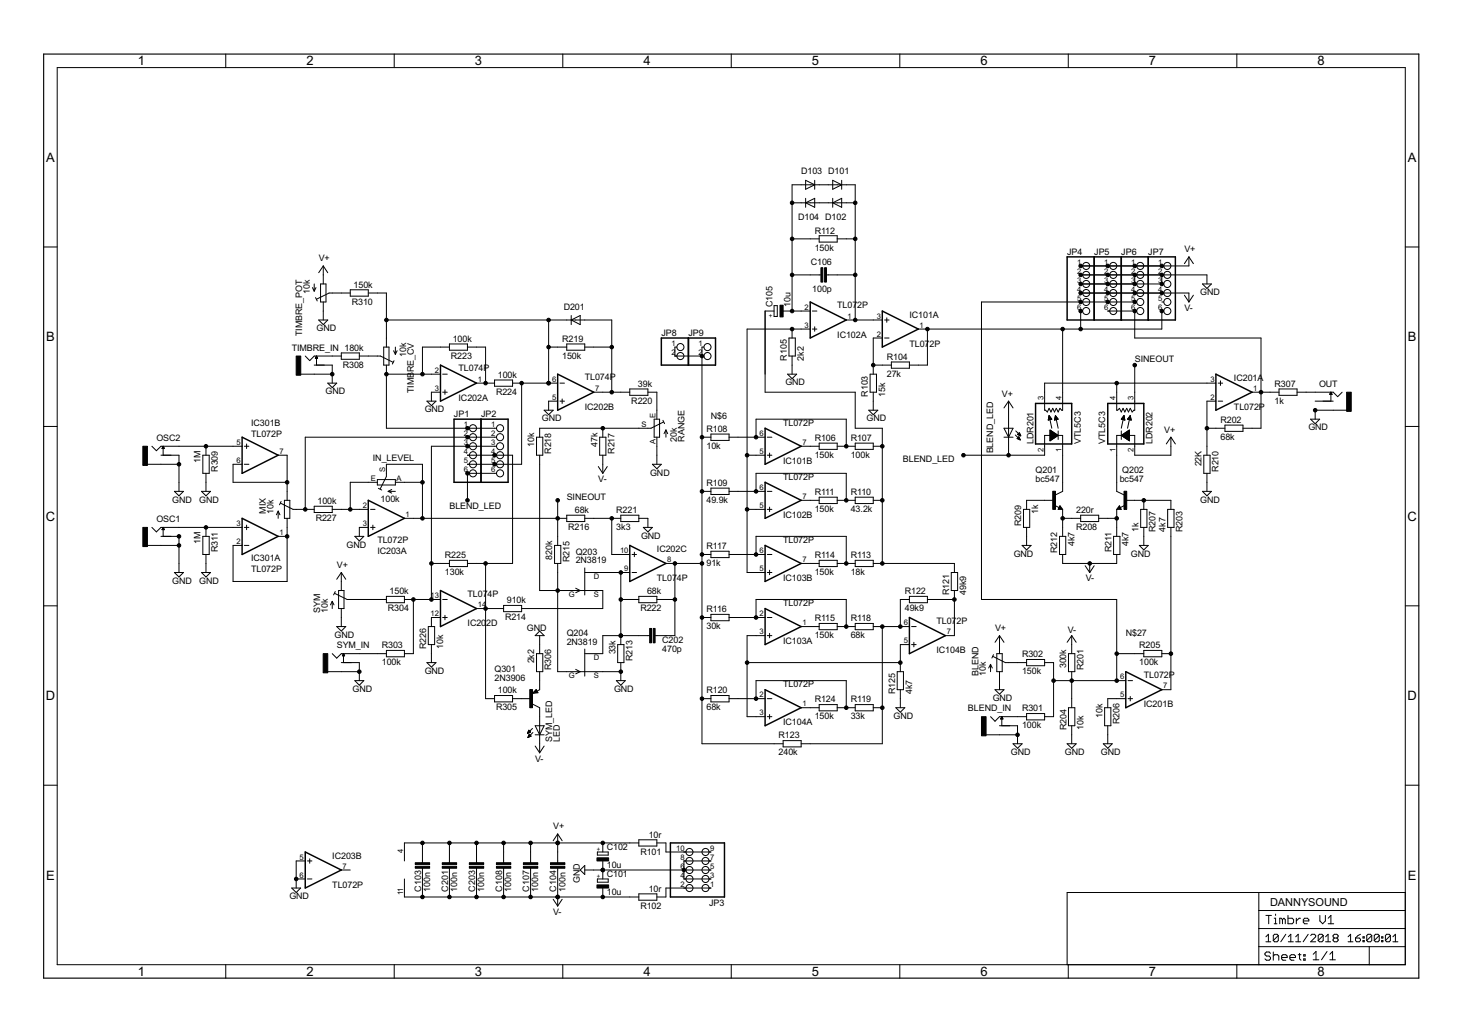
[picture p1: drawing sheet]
<svg xmlns="http://www.w3.org/2000/svg" width="297mm" height="210mm" viewBox="0 0 297 210" stroke-linecap="round" stroke-linejoin="round" font-family="sans-serif">
<g fill="none" stroke="#000" stroke-width=".2">
<path d="M11.6 13.7h273.9v182.3h-273.9zM45.9 11v2.7M80.1 11v2.7M114.3 11v2.7M148.6 11v2.7M182.8 11v2.7M217 11v2.7M251.3 11v2.7M163.7 36.6l1.8 .9-1.8 1zM165.5 36.6v1.9M169.2 36.6l1.8 .9-1.8 1zM171 36.6v1.9"/>
<path d="M8.9 50.2h2.7M63.5 58.4l.3 .8M63.8 57.7v1.5M64.2 58.4l-.4 .8M65.1 57.7h1.1v3.7h-1.1zM65.7 54v3.7M65.7 54l.9 1.4M65.7 54l-1 1.4M71.2 58.9h3.6v1.3h-3.6zM71.2 59.5h-4.3l-2.6 1.3M74.8 59.5h3.7v11M160.9 55.9h5.9"/>
<path d="M160.9 48.5h5.5M160.9 41.2h12.9M163.7 41.2l1.8-.9v1.8zM163.7 40.3v1.8M166.4 47.9h3.7v1.3h-3.7zM167.9 55.9h5.9M169.2 41.2l1.8-.9v1.8zM169.2 40.3v1.8M170.1 48.5h3.7M219.6 55.9h25.6v1.8M219.6 59.5h22v1.9M219.6 57.7h16.9"/>
<path d="M230.5 55.9v1.8M236.1 55.9v1.8M240.6 60l1 1.4M241.6 52.2v1.8h-22M241.6 52.2l.9 1.4M241.6 52.2l-1 1.4M242.5 60l-.9 1.4M244.3 57.7h1.8l-.9 .9zM285.5 50.2h2.8M60.6 76h6.9M62 72.3l.9 1 .9-1h5.5M63.8 74.2h3.7v3.7"/>
<path d="M64.1 72.8h.4M64.1 60.5l.4 .7M64.1 72.7h.4M64.2 72.6h.2M64.2 72.5h.2M64.2 72.5h.1M64.3 72.4h.1M64.3 72.3v1.9M64.3 72.3l.2 .5h-.4zM64.7 65h1.9l-.9 1zM65.7 61.4v3.6M66.6 77.9h1.8l-.9 .9z"/>
<path d="M69.3 71.7h3.7v1.3h-3.7zM73 72.3h4.3l2.6 1.3M78 70.5h1v3.7h-1zM78.5 76h11M78.5 65h45.8v14.7M78.5 74.2v12.8h22.4M80 71.3l.3 .7M80.1 73.3l-.4 .7M80.3 70.5v1.5M80.7 71.3l-.4 .7M89.5 79.7h-1.8v1.8M89.9 76h1"/>
<path d="M89.9 79.7h1M90.4 79.2v.9M91.3 69.9h3.7v1.3h-3.7zM91.3 70.5h-5.5v5.5M95 70.5h3.7v7.4M96.8 77.9h3.7M100.5 77.2h3.6v1.3h-3.6zM104.1 77.9h9.2M106 77.9v16.4h-11M111.5 70.5h3.6M111.5 65v12.9M113.8 77.9h.9"/>
<path d="M115.1 69.9h3.7v1.3h-3.7zM116.1 65l1.8-.9v1.9zM116.1 64.1v1.9M118.8 70.5h5.5M120.6 79.7h7.4M128 79h3.6v1.3h-3.6zM131.6 79.7h1.9v5.5M137.5 70.5h-.4v1.8h5.9M143 70.5h-.4v80.6h16.5M157.3 63.2h-1.9v16.5h18.4v7.3h5.5v27.5M157.3 62.1h.6v2.2h-.6zM159.1 63.2h5.5"/>
<path d="M160 76h1.9l-1 .9zM160.3 68.7h1.3v3.6h-1.3zM160.9 63.2v-25.7h12.9v27.5M160.9 66.9v1.8M160.9 72.3v3.7M164.6 66.9h-12.8v49.4h3.6M165.1 66.9h.9M165.1 63.2h.9M165.5 66.4v.9M171.9 65h7.4M176.8 76h1.3v3.7h-1.3zM177.4 79.7v3.7"/>
<path d="M177.4 74.2h3.7M179.3 68.7h-1.9v7.3M179.7 68.7h.9M179.7 65h.9M180.2 64.6v.9M181.1 73.6h3.7v1.2h-3.7zM188.4 66.9v7.3h-3.6M215.9 66.9v16.5h-.2l-.4-.4-.3 .7-.4-.7-.4 .7-.3-.7-.4 .7-.4-.7-.3 .7-.4-.3h-.2v-5.5h34.8M220 63.2h-.4v3.7M225.1 63.2h5.9M230.5 63.2v5.5h25.7v18.3h-3.7M230.5 74.2v9.2l-.5 .3-.4-.7-.3 .7-.4-.7-.4 .7-.3-.7-.4 .7-.4-.7-.3 .4h-.2v-5.5"/>
<path d="M231 61.4h-31.6v60.4h27.5v16.5M236.1 61.4h.4M236.5 63.2h-.4v3.7h-49.5M247.5 77.9h.9M248 77.4v.9M254.4 79.7h5.5M259.9 79h3.6v1.3h-3.6zM263.5 79.7h7.4l.9 .9 .9-.9M270.3 79.9h.2M270.3 79.8h.2M270.4 79.8h.1M270.4 79.7v1.8"/>
<path d="M270.4 79.7l.2 .4h-.4zM8.9 86.7h2.7M29.5 94.3h6.9M30.9 90.7l.9 .9 .9-.9h16.5M32.7 92.5h3.7v7.3M33 91.1h.4M33 91h.3M33 90.9h.3M33.1 90.8h.1M33.1 90.7h.1M33.1 90.7v1.8M33.1 90.7l.3 .4h-.5z"/>
<path d="M35.4 99.8h1.9l-.9 1zM40.9 99.8h1.9l-1 1zM41.2 92.5h1.3v3.7h-1.3zM41.8 90.7v1.8M41.8 96.2v3.6M49.2 94.3h-1.9v3.7h11M49.6 90.7h1M49.6 94.3h1M50.1 90.2v.9M56.5 92.5h1.8v9.2M76.7 98h-5.5v5.5M76.7 97.5h3.6v1.1h-3.6z"/>
<path d="M76.9 99.2l.7 .4M77.2 99.4l1.3-2.6v-2.5h7.3v11M78.9 99.8h1.4M78.9 99.8l.7 .4M79.6 99.5l-.7 .3M80.3 98h5.5M86.7 81.5h1.9l-.9 .9zM95 92.5h9.1v22h-9.1M100.9 88.8h-38.9v14.7M100.9 90.7h-13.2v31.1M100.9 96.2h-5.9v5.5M109 88.8h1.3v3.7h-1.3z"/>
<path d="M109.6 92.5v27.5h12.9v3.7h-16.5M110.6 83.4h1.8l-.9 .9zM113.3 81.5h-1.8v1.9M113.8 81.5h.9M114.2 81.1v.9M121.6 94.8l.9 1.4M121.8 88.8h1.3v3.7h-1.3zM122.5 87v1.8M122.5 92.5v3.7M123.4 94.8l-.9 1.4M132.5 94.3h1.9l-.9 .9zM132.9 85.2h1.1v3.6h-1.1z"/>
<path d="M133.5 88.8v5.5M134.7 85.4l.3 .7M134.8 85.7l-2.5 1.3h-22.7v1.8M135.3 87.4v1.4M135.3 87.4l.4 .7M135.3 87.4l-.4 .7M142.6 88.8h1.8M142.6 99.8h1.8M144.4 88.2h3.7v1.3h-3.7zM144.4 99.2h3.7v1.3h-3.7zM148.1 88.8h7.3M148.1 99.8h7.3"/>
<path d="M151.8 92.5h3.6M153.6 88.8v-3.6h18.3v5.5M153.6 99.8v-3.6h18.3v5.5M155.9 88.8h.9M155.9 99.8h.9M155.9 92.5h.9M156.4 92.1v.9M162.8 90.7h3.6M166.4 90h3.7v1.3h-3.7zM170.1 90.7h3.7M173.8 90h3.6v1.3h-3.6zM176.5 83.4h1.9l-1 .9z"/>
<path d="M177.4 90.7h1.9M195.7 92.5h16.5v-4h3.7v11.3l-1.5 .8M204 88.8h1.8M204 87h1.8l-.9 1.8zM204.9 81.5v11M204.9 81.5l-.9 1.4M204.9 81.5l.9 1.4M206.3 88.4l1 1M206.4 87.6l1 1M206.7 89.1l.3-.3 .3 .6zM206.7 89.1h.5M206.7 88.3l.4-.4 .3 .7z"/>
<path d="M206.8 89h.3M206.8 89.2h.4M206.8 88.3h.5M206.8 88.2h.4M206.8 88.9h.3M206.9 88.2h.3M206.9 88.9h.2M206.9 88.1h.3M207 89.3h.2M207 88.4h.3M207 88.8h.1M207 88h.1"/>
<path d="M207.1 89.3h.2M207.2 88.5h.1M207.3 88.5h.1M213 85.3h.1M213 85.3h.4M213 85.2h.7M213 85.1h.7M213 85h.6M213 85h.5M213.1 84.9h.4M213.1 84.8h.3M213.1 84.7h.3"/>
<path d="M213.1 84.6h.2M213.1 84.6h.1M213.1 84.5h.1M213.1 84.5l.6 2.5M213.1 84.5l-.1 .9 .7-.2M213.1 84.5l.6 .7M213.3 89.5h.2M213.3 88.2h1.2M213.3 88.9h1.1M213.3 87.7h.5M213.3 89.6h.1M213.3 89.4h.3"/>
<path d="M213.3 89.3h.4M213.3 89.3h.5M213.3 89.2h.6M213.3 89.1h.8M213.3 89h.9M213.3 88.9h1M213.3 88.8h1.2M213.3 88.7h1.4M213.3 88.6h1.5M213.3 88.5h1.6M213.3 88.4h1.6M213.3 88.3h1.4"/>
<path d="M213.3 88.2h1.3M213.3 88.1h1.1M213.3 88h1M213.3 87.9h.9M213.3 87.8h.7M213.3 87.8h.6M213.3 87.6h.4M213.3 87.5h.3M213.3 87.5h.1M213.3 87.4l1.7 1.1-1.7 1.1zM214.2 85.3h.1M214.3 85.3h.4"/>
<path d="M214.3 85.2h.6M214.3 85.1h.6M214.3 85h.6M214.3 85h.5M214.4 84.9h.4M214.4 84.8h.3M214.4 84.7h.2M214.4 84.6h.2M214.4 84.6h.1M214.4 84.5h.1M214.4 84.5l.6 2.5M214.4 84.5l.6 .7-.8 .2z"/>
<path d="M215 87.6v1.7M227.8 87.6v1.7M227.8 88.5l1.7-1.1v2.2zM227.8 85.2h.7M227.9 85.1h.6M227.9 85h.6M227.9 88.5h1.6M227.9 88.4h1.6M228 85h.5M228 84.9h.5M228 88.6h1.5M228 88.3h1.5"/>
<path d="M228.1 84.8h.3M228.2 85.3h.3M228.2 84.7h.2M228.2 88.7h1.3M228.2 88.2h1.3M228.2 84.6h.2M228.3 88.8h1.2M228.3 88.2h1.2M228.3 84.6h.1M228.3 84.5h.1M228.4 84.5l-.6 2.5M228.4 84.5l.1 .9-.7-.2z"/>
<path d="M228.4 88.9h1.1M228.4 88.1h1.1M228.5 85.3h.1M228.5 88.9h1M228.5 88h1M228.6 89h.9M228.6 87.9h.9M228.7 89.1h.8M228.7 87.8h.8M228.9 89.2h.6M228.9 87.8h.6M229 89.3h.5"/>
<path d="M229 87.7h.5M229.1 89.3h.4M229.1 87.6h.4M229.1 85.2h.7M229.2 85.1h.6M229.2 85h.6M229.2 89.4h.3M229.2 87.5h.3M229.3 85h.4M229.3 89.5h.2M229.3 84.9h.4M229.3 87.5h.2"/>
<path d="M229.4 84.8h.3M229.4 85.3h.4M229.4 84.7h.3M229.4 89.6h.1M229.5 84.6h.2M229.6 84.6h.1M229.6 84.5h.1M229.6 84.5l-.5 2.5M229.6 84.5l.2 .9-.7-.2zM229.7 85.3h.1M237.9 88.8v3.7h-7.4v-4h-3.6v11.3l1.5 .8M237.9 88.8l-.9 1.4"/>
<path d="M237.9 88.8l.9 1.4M244.3 99.8h1.8l-.9 1zM244.6 92.5h1.3v3.7h-1.3zM245.2 87h3.7M245.2 96.2v3.6M247 81.5h-1.8v11M247.5 81.5h.9M248.9 86.4h3.6v1.3h-3.6zM266.3 85.2h1.8l-.9 .9zM267.2 81.5h3.7M270.2 80.1h.4M270.2 80h.4"/>
<path d="M274.1 83.4h-6.9v1.8M285.5 86.7h2.8M29.5 110.8h6.9M30.9 107.2l.9 .9 .9-.9h16.5M32.7 109h3.7v7.3M32.9 107.6h.5M33 107.5h.3M33 107.4h.3M33.1 107.4h.2M33.1 107.3h.1M33.1 107.2h.1M33.1 107.2v1.8"/>
<path d="M33.1 107.2l.3 .4h-.5zM35.4 116.3h1.9l-.9 .9zM40.9 116.3h1.9l-1 .9zM41.2 109h1.3v3.7h-1.3zM41.8 107.2v1.8M41.8 112.7v3.6M49.6 110.8h1M49.6 107.2h1M50.1 106.7v.9M56.5 109h1.8M56.5 103.9v1.4M56.5 103.9l-.3 .7"/>
<path d="M56.5 103.9l.4 .7M57 102.2l2.5 1.3h4.3M57.1 101.9l-.3 .7M57.8 101.7h1.1v3.6h-1.1zM58.3 105.3v12.9h-11v-7.4h1.9M63.8 102.9h3.7v1.2h-3.7zM67.5 103.5h7.3M68.8 120h1.1v3.7h-1.1zM69.3 116.3v3.7M69.3 116.3l1 1.4M69.3 116.3l-.9 1.4M72.1 109h1.8l-.9 .9z"/>
<path d="M74.8 107.2h-1.8v1.8M75.3 107.2h.9M75.3 103.5h.9M75.8 106.7v.9M82.2 105.3h32.9M87.7 114.5h3.6M91.3 113.9h3.7v1.2h-3.7zM98.7 114.5v27.5h1.8M112.7 110.8h1.2v3.7h-1.2zM113.3 114.5v22h12.8M113.3 101.7v9.1M115.1 104.7h3.7v1.3h-3.7z"/>
<path d="M117 119.5l.9 .5-.9 .4M118.8 116.3h9.2M118.8 115.4v5.5M118.8 105.3h7.3M124.3 105.3v7.4h3.7M126.1 104.7h3.7v1.3h-3.7zM126.1 116.3v14.7M128.4 112.7h.9M128.4 116.3h.9M128.9 112.2v.9M129.8 105.3h1.8v1.9M130.7 107.2h1.8l-.9 .9z"/>
<path d="M135.3 114.5h7.3M137.1 114.5v14.7h-4M142.6 112.7h1.8M144.4 112h3.7v1.3h-3.7zM148.1 112.7h7.3M151.8 103.5h3.6M153.6 112.7v-3.7h18.3v5.5M155.9 112.7h.9M155.9 116.3h.9M155.9 103.5h.9M156.4 103v.9M156.4 115.9v.9"/>
<path d="M162.8 101.7h3.6M162.8 114.5h3.6M166.4 101h3.7v1.3h-3.7zM166.4 113.9h3.7v1.2h-3.7zM170.1 101.7h3.7M170.1 114.5h3.7M173.8 101h3.6v1.3h-3.6zM173.8 113.9h3.6v1.2h-3.6zM177.4 101.7h1.9M177.4 114.5h16.5v1.8M193.3 116.3h1.3v3.7h-1.3zM193.9 120v9.2h-1.8"/>
<path d="M207.7 110.8h1.8l-.9 .9zM207.9 103.5h1.3v3.7h-1.3zM208.6 107.2v3.6M214.1 101.7h-5.5v1.8M214.3 102.7l.9 .4M215.3 109h1.2v3.7h-1.2zM215.3 102.8l.6 .7h-.9zM215.3 103.1l.1 .2h-.2l.1-.3 .4 .4h-.5M215.9 112.7v1.8h11v-1.8M215.9 105.3h3.7M215.9 103.5v5.5M219.6 104.7h3.6v1.3h-3.6z"/>
<path d="M220.5 115l.9 1.3M221.4 114.5v1.8M222.3 115l-.9 1.3M223.2 105.3h3.7M226.3 109h1.2v3.7h-1.2zM226.9 103.5v5.5M227.4 102.8l.4 .7h-.9zM227.4 103.1v.2h.2l-.2-.3-.3 .4h.5M228.5 102.7l-.9 .4M228.7 101.7h9.2v1.8M231.5 110.8h1.8l-.9 .9zM231.8 103.5h1.2v3.7h-1.2z"/>
<path d="M232.4 101.7v1.8M232.4 107.2v3.6M237.2 103.5h1.3v3.7h-1.3zM237.9 107.2v32.9h-1.8M8.9 123.1h2.7M66.1 136.5h6.9M67.5 132.8l.9 .9 .9-.9h9.2M67.5 122.2v1.5M67.5 122.2l-.4 .7M67.5 122.2l.4 .7M68 120.6l2.5 1.2h8M68.1 120.2l-.3 .7"/>
<path d="M68.4 127.3h1.9l-1 .9zM69.3 123.7v3.6M69.3 134.6h3.7v3.7M69.6 133.2h.4M69.7 133.1h.2M69.7 133h.2M69.7 132.9h.1M69.8 132.9h.1M69.8 132.8v1.8M69.8 132.8l.2 .5h-.4zM72.1 138.3h1.8l-.9 .9zM78.5 121.2h3.7v1.3h-3.7z"/>
<path d="M78.5 132.2h3.7v1.3h-3.7zM82.2 121.8h7.3M84 121.8v11h-1.8M86.7 134.6h1.9l-.9 1zM87 127.3h1.3v3.7h-1.3zM87.7 131v3.6M89.5 125.5h-1.8v1.8M89.9 125.5h1M89.9 121.8h1M90.4 125v.9M96.8 123.7h5.5M102.3 123h3.7v1.3h-3.7z"/>
<path d="M109 132.8h1.3v3.7h-1.3zM109.6 129.2v3.6M109.6 136.5v3.6l-.5 .3M109.6 128.2l1 1h-1.9zM117 136l.9 .5-.9 .4M118.8 131.9v5.5M125.2 138.3h1.8l-.9 .9zM125.5 131h1.3v3.6h-1.3zM126.1 121.8h3.7M126.1 134.6v3.7M129.8 121.2h3.7v1.3h-3.7zM132 129.2h-9.5v3.6h-3.7"/>
<path d="M133.5 121.8h3.6M142.6 125.5h1.8M144.4 124.8h3.7v1.3h-3.7zM148.1 125.5h7.3M151.8 134.6h31.1M153.6 125.5v-3.7h18.3v5.5M155.4 129.2h-3.6v16.4h3.6M155.9 125.5h.9M155.9 129.2h.9M156.4 128.7v.9M162.8 127.3h3.6M166.4 126.7h3.7v1.3h-3.7z"/>
<path d="M170.1 127.3h3.7M173.8 126.7h3.6v1.3h-3.6zM177.4 127.3h7.4M179.3 127.3v23.8h-16.5M182.3 136.5h1.3v3.6h-1.3zM184.8 121.8h-1.9v5.5M184.8 131h-1.9v5.5M184.8 121.2h3.6v1.3h-3.6zM185.2 127.3h.9M185.2 131h.9M185.7 130.5v.9M188.4 121.8h5.5"/>
<path d="M201.3 135v1.5M201.3 135l-.4 .7M201.3 135l.3 .7M201.7 133.4l2.6 1.2h4.3M201.8 133l-.3 .7M202.5 132.8h1.1v3.7h-1.1zM203.1 129.2l.9 1.3M203.1 129.2l-.9 1.3M203.1 129.2v3.6M203.1 136.5v3.6M208.6 134h3.6v1.3h-3.6zM212.2 134.6h1.9v11h-1.9"/>
<path d="M214.1 138.3h14.6M217.1 132.8h1.3v3.7h-1.3zM217.7 129.2v3.6M217.7 136.5v7.3M217.7 129.2l1 1.3M217.7 129.2l-.9 1.3M226.9 132.8h5.5M229.2 138.3h.9M232.4 132.2h3.7v1.3h-3.7zM236.1 132.8h1.8M285.5 123.1h2.8M8.9 159.6h2.7"/>
<path d="M100.5 141.3h3.6v1.3h-3.6zM104.1 142h3.7M107.2 149h.1M107.2 148.9h.3M107.3 148.8h.4M107.3 149.8h.1M107.3 148.7h.5M107.3 149.8h.2M107.3 148.7h.4M107.3 149.7h.4M107.4 148.6h.3M107.4 149.6h.4"/>
<path d="M107.4 148.5h.2M107.4 149.5h.4M107.4 148.4h.1M107.4 148.4l.4 .4-.6 .2zM107.4 149.4h.4M107.5 149.4h.2M107.5 149.3h.1M107.5 149.2l-.2 .7M107.5 149.2l.4 .4-.6 .3M107.5 149.2h.1M108.2 143.1l1.4 .7v9.2M108.2 148l-1 1"/>
<path d="M108.3 148.8l-1 1.1M108.7 147.5h1.9l-1 1.8zM108.7 149.3h1.9M108.7 151.6l.9 1.4M108.9 140.6h-.3l.3-.2 .2 .3-.7 .1 .5-.6 .3 .5M108.9 140.1l.4 .7-1.1 .1zM110.6 151.6l-1 1.4M142.6 142h1.8M144.4 141.3h3.7v1.3h-3.7zM148.1 142h7.3M153.6 142v-3.7h18.3v5.5M155.9 142h.9"/>
<path d="M155.9 145.6h.9M156.4 145.2v.9M159.1 150.5h3.7v1.3h-3.7zM162.8 143.8h3.6M166.4 143.2h3.7v1.2h-3.7zM170.1 143.8h3.7M173.8 143.2h3.6v1.2h-3.6zM177.4 143.8h1.9M182 143.8h1.8l-.9 .9zM182.9 140.1v3.7M199.9 149.3h6.8M201.3 145.6l.9 1 .9-1h5.5"/>
<path d="M202.2 140.1h1.8l-.9 1zM203.1 147.5h3.6v3.6M203.3 146h.4M203.4 146h.3M203.4 145.9h.3M203.4 145.8h.2M203.5 145.8h.1M203.5 145.7h.1M203.5 145.6v1.9M203.5 145.6l.3 .5h-.5zM205.8 151.1h1.9l-1 .9zM208.6 145h3.6v1.3h-3.6z"/>
<path d="M216.8 151.1h1.9l-1 .9zM217.1 143.8h1.3v3.7h-1.3zM217.7 147.5v3.6M224.2 151.1h1.8l-.9 .9zM224.4 143.8h1.3v3.7h-1.3zM225.1 147.5v3.6M228.7 142h-3.6v1.8M229.2 142h.9M229.6 141.5v.9M285.5 159.6h2.8M60.2 178.6h1.8M62 174.9h-1.8v5.5"/>
<path d="M62.5 178.6h.9M62.5 174.9h.9M62.9 174.5v.9M69.3 176.8h1.9M82.2 178.6v3.7h47.6M85.8 171.3v4M85.8 176.4v5.9M91.3 171.3v4M91.3 176.4v5.9M96.8 171.3v4M96.8 176.4v5.9M102.3 171.3v4"/>
<path d="M102.3 176.4v5.9M107.8 171.3v4M107.8 176.4v5.9M113.3 169.5l.9 1.3M113.3 169.5l-.9 1.3M113.3 169.5v5.8M113.3 176.4v7.7M117.9 176.8l.9-.9v1.8zM118.8 176.8h25.6M121.4 178.6h2.2v.7h-2.2zM121.4 173.1h2.2v.7h-2.2zM122.5 171.3v1.8"/>
<path d="M122.5 174.9v3.7M129.8 171.3h-47.6v3.6M129.8 170.6h3.7v1.3h-3.7zM133.5 171.3h1.8v1.8h9.1M144.4 174.9h-5.4v3.7h5.4M45.9 196v2.8M59.3 180.4h1.8l-.9 1zM80.1 196v2.8M112.4 182.7l.9 1.4M114.2 182.7l-.9 1.4M114.3 196v2.8M122.5 180.4v1.9"/>
<path d="M129.8 181.6h3.7v1.3h-3.7zM144.4 180.4h-9.1v1.9h-1.8M148.6 196v2.8M182.8 196v2.8M217 196v2.8M251.3 196v2.8M255.8 192.4h29.7M255.8 181.4v14.6M255.8 188.7h29.7M255.8 185h29.7M257.2 186h1.1M257.2 190.4l.5-.6v1.6"/>
<path d="M257.2 191.4h1M257.8 186v1.7M258.1 193.7l-.2-.3h-.6l-.3 .3v.3l.3 .3h.6l.2 .3v.2l-.2 .3h-.6l-.3-.3M258.7 194.3l.3-.3h.5l.3 .3v.8M258.7 193.4v1.7M258.9 186.6h.3v1.1M258.9 187.7h.5M259.2 185.7v.3M259.7 190.1l-.2-.3h-.5l-.3 .3v1M259.7 190.1v1l-.2 .3h-.5l-.3-.3M259.7 190.1l-1 1M260.4 194.6h1.1v-.3l-.3-.3h-.5l-.3 .3v.5l.3 .3h.5"/>
<path d="M260.6 186.9l-.3-.3h-.3v1.1M260.6 186.9v.8M260.6 186.9l.3-.3 .2 .3v.8M261.2 189.8l-1 1.6M261.7 186v1.7h.8l.3-.3v-.5l-.3-.3h-.8M261.7 191.4h1.1M261.7 190.4l.6-.6v1.6M262.1 194.6h1.1v-.3l-.3-.3h-.5l-.3 .3v.5l.3 .3h.5M263.2 191.4h1.1M263.2 190.4l.6-.6v1.6M263.4 186.6v1.1M263.8 194h.5"/>
<path d="M264 193.7v1.1l.3 .3M264.2 186.6h-.3l-.5 .5M264.8 187.1h1.1v-.2l-.3-.3h-.5l-.3 .3v.5l.3 .3h.5M264.9 194h.3v.3h-.3zM264.9 194.8h.3v.3h-.3zM265.8 189.8l-1 1.6M266.3 190.1l.3-.3h.5l.2 .3v.3l-1 1h1M266.8 193.9l.6-.6v1.7M266.8 195h1.1M268.2 186v1.1l.5 .6 .6-.6v-1.1M268.8 190.1v1l-.2 .3h-.5l-.3-.3M268.8 190.1l-.2-.3h-.5l-.3 .3v1"/>
<path d="M268.8 190.1l-1 1M269.3 191.4h1M269.3 190.4l.5-.6v1.6M269.6 193.3l-1.1 1.7M269.9 186.6l.5-.6v1.7M269.9 187.7h1.1M270.2 195h1.1M270.2 193.9l.5-.6v1.7M271.1 190.6l-.3 .3v.2l.3 .3h.5l.3-.3v-.2l-.3-.3M271.1 190.6l-.3-.2v-.3l.3-.3h.5l.3 .3v.3l-.3 .2M271.1 190.6h.5M273.9 191.4h1"/>
<path d="M273.9 190.4l.5-.6v1.6M275.4 190.6h.8l.2 .3v.2l-.2 .3h-.5l-.3-.3zM276.4 189.8l-.5 .3-.5 .5M276.9 191.1h.3v.3h-.3zM276.9 190.4h.3v.2h-.3zM278.2 192.4v3.6M278.7 190.1v1l-.3 .3h-.5l-.2-.3M278.7 190.1l-.3-.3h-.5l-.2 .3v1M278.7 190.1l-1 1M280.2 190.1v1l-.2 .3h-.5l-.3-.3M280.2 190.1l-.2-.3h-.5l-.3 .3v1M280.2 190.1l-1 1"/>
<path d="M280.7 191.1h.3v.3h-.3zM280.7 190.4h.3v.2h-.3zM282.5 190.1v1l-.3 .3h-.5l-.2-.3M282.5 190.1l-.3-.3h-.5l-.2 .3v1M282.5 190.1l-1 1M283 191.4h1M283 190.4l.5-.6v1.6M285.5 181.4h-68.7v14.6"/>
<circle cx="220.7" cy="54" r=".72"/>
<circle cx="220.7" cy="55.9" r=".72"/>
<circle cx="220.7" cy="57.7" r=".72"/>
<circle cx="220.7" cy="59.5" r=".72"/>
<circle cx="226.2" cy="54" r=".72"/>
<circle cx="226.2" cy="57.7" r=".72"/>
<circle cx="226.2" cy="55.9" r=".72"/>
<circle cx="226.2" cy="59.5" r=".72"/>
<circle cx="231.7" cy="55.9" r=".72"/>
<circle cx="231.7" cy="54" r=".72"/>
<circle cx="231.7" cy="57.7" r=".72"/>
<circle cx="231.7" cy="59.5" r=".72"/>
<circle cx="237.2" cy="57.7" r=".72"/>
<circle cx="237.2" cy="55.9" r=".72"/>
<circle cx="237.2" cy="59.5" r=".72"/>
<circle cx="237.2" cy="54" r=".72"/>
<circle cx="138.2" cy="72.3" r=".72"/>
<circle cx="138.2" cy="70.5" r=".72"/>
<circle cx="143.7" cy="70.5" r=".72"/>
<circle cx="143.7" cy="72.3" r=".72"/>
<circle cx="220.7" cy="63.2" r=".72"/>
<circle cx="220.7" cy="61.4" r=".72"/>
<circle cx="226.2" cy="63.2" r=".72"/>
<circle cx="226.2" cy="61.4" r=".72"/>
<circle cx="231.7" cy="61.4" r=".72"/>
<circle cx="231.7" cy="63.2" r=".72"/>
<circle cx="237.2" cy="63.2" r=".72"/>
<circle cx="237.2" cy="61.4" r=".72"/>
<circle cx="96.1" cy="90.7" r=".72"/>
<circle cx="96.1" cy="96.2" r=".72"/>
<circle cx="96.1" cy="92.5" r=".72"/>
<circle cx="96.1" cy="88.8" r=".72"/>
<circle cx="96.1" cy="94.3" r=".72"/>
<circle cx="96.1" cy="87" r=".72"/>
<circle cx="101.6" cy="94.3" r=".72"/>
<circle cx="101.6" cy="88.8" r=".72"/>
<circle cx="101.6" cy="92.5" r=".72"/>
<circle cx="101.6" cy="90.7" r=".72"/>
<circle cx="101.6" cy="96.2" r=".72"/>
<circle cx="101.6" cy="87" r=".72"/>
<circle cx="140.1" cy="173.1" r=".72"/>
<circle cx="140.1" cy="174.9" r=".72"/>
<circle cx="140.1" cy="178.6" r=".72"/>
<circle cx="140.1" cy="176.8" r=".72"/>
<circle cx="143.3" cy="173.1" r=".72"/>
<circle cx="143.3" cy="178.6" r=".72"/>
<circle cx="143.3" cy="176.8" r=".72"/>
<circle cx="143.3" cy="174.9" r=".72"/>
<circle cx="140.1" cy="180.4" r=".72"/>
<circle cx="143.3" cy="180.4" r=".72"/>
</g>
<g fill="#000" stroke="#000" stroke-width=".2">
<path d="M166.8 54.4h.4v2.9h-.4zM167.5 54.4h.4v2.9h-.4zM60.2 72.3h.9v3.9h-.9zM158.5 62h.6v2.4h-.6zM273.6 79.7h.9v3.9h-.9zM29 90.7h1v3.9h-1zM213.9 99.8h.5v3.7h-.5zM228.4 99.8h.5v3.7h-.5zM29 107.2h1v3.9h-1zM65.7 132.8h.9v3.9h-.9zM132 127.7h.4v2.9h-.4zM132.7 127.7h.4v2.9h-.4z"/>
<path d="M107.6 140.1h.6v3.7h-.6zM199.4 145.6h.9v3.9h-.9zM84.4 176h2.9v.4h-2.9zM84.4 175.3h2.9v.4h-2.9zM89.9 176h2.9v.4h-2.9zM89.9 175.3h2.9v.4h-2.9zM95.4 176h2.9v.4h-2.9zM95.4 175.3h2.9v.4h-2.9zM100.9 176h2.9v.4h-2.9zM100.9 175.3h2.9v.4h-2.9zM106.3 176h3v.4h-3zM106.3 175.3h3v.4h-3z"/>
<path d="M111.8 176h3v.4h-3zM111.8 175.3h3v.4h-3zM121.3 179.8h2.4v.6h-2.4zM121.3 174.3h2.4v.6h-2.4z"/>
</g>
<g fill="none" stroke="#000" stroke-width=".3">
<path d="M216.8 52.2h22v12.8h-22zM222.3 52.2v12.8M227.8 52.2v12.8M233.3 52.2v12.8M89.5 74.2l7.3 3.7-7.3 3.6zM113.3 76l7.3 3.7-7.3 3.7zM134.4 68.7h11v5.5h-11zM139.9 68.7v5.5M164.6 61.4l7.3 3.6-7.3 3.7zM179.3 63.2l7.3 3.7-7.3 3.6zM247 76l7.4 3.7-7.4 3.7zM49.2 88.8l7.3 3.7-7.3 3.7z"/>
<path d="M92.2 85.2h11v12.8h-11zM97.7 85.2v12.8M155.4 87l7.4 3.7-7.4 3.6zM155.4 98l7.4 3.7-7.4 3.6zM210.4 82h7.3v8.2h-7.3zM225.1 82h7.3v8.2h-7.3zM49.2 105.3l7.3 3.7-7.3 3.7zM74.8 101.7l7.4 3.6-7.4 3.7zM89.5 120l7.3 3.7-7.3 3.6zM128 110.8l7.3 3.7-7.3 3.7zM155.4 110.8l7.4 3.7-7.4 3.7zM155.4 123.7l7.4 3.6-7.4 3.7z"/>
<path d="M184.8 125.5l7.3 3.7-7.3 3.6zM228.7 136.5l7.4 3.6-7.4 3.7zM155.4 140.1l7.4 3.7-7.4 3.7zM62 173.1l7.3 3.7-7.3 3.6zM136.2 171.3h11v11h-11z"/>
</g>
<path d="M8.9 11h279.4v187.8h-279.4z" fill="none" stroke="#000" stroke-width=".23"/>
<g fill="#000" stroke="#000" stroke-width=".2">
<circle cx="160.9" cy="55.9" r=".36"/>
<circle cx="160.9" cy="48.5" r=".36"/>
<circle cx="160.9" cy="41.2" r=".36"/>
<circle cx="173.8" cy="48.5" r=".36"/>
<circle cx="173.8" cy="55.9" r=".36"/>
<circle cx="173.8" cy="41.2" r=".36"/>
<circle cx="219.6" cy="54" r=".36"/>
<circle cx="219.6" cy="57.7" r=".36"/>
<circle cx="219.6" cy="59.5" r=".36"/>
<circle cx="219.6" cy="55.9" r=".36"/>
<circle cx="225.1" cy="54" r=".36"/>
<circle cx="225.1" cy="55.9" r=".36"/>
<circle cx="225.1" cy="59.5" r=".36"/>
<circle cx="225.1" cy="57.7" r=".36"/>
<circle cx="230.5" cy="54" r=".36"/>
<circle cx="230.5" cy="55.9" r=".36"/>
<circle cx="230.5" cy="59.5" r=".36"/>
<circle cx="230.5" cy="57.7" r=".36"/>
<circle cx="236.1" cy="57.7" r=".36"/>
<circle cx="236.1" cy="54" r=".36"/>
<circle cx="236.1" cy="55.9" r=".36"/>
<circle cx="236.1" cy="59.5" r=".36"/>
<circle cx="67.5" cy="76" r=".36"/>
<circle cx="78.5" cy="65" r=".36"/>
<circle cx="78.5" cy="76" r=".36"/>
<circle cx="85.8" cy="76" r=".36"/>
<circle cx="98.7" cy="77.9" r=".36"/>
<circle cx="106" cy="77.9" r=".36"/>
<circle cx="111.5" cy="65" r=".36"/>
<circle cx="111.5" cy="77.9" r=".36"/>
<circle cx="111.5" cy="70.5" r=".36"/>
<circle cx="124.3" cy="70.5" r=".36"/>
<circle cx="124.3" cy="79.7" r=".36"/>
<circle cx="142.6" cy="72.3" r=".36"/>
<circle cx="160.9" cy="66.9" r=".36"/>
<circle cx="160.9" cy="63.2" r=".36"/>
<circle cx="173.8" cy="65" r=".36"/>
<circle cx="177.4" cy="74.2" r=".36"/>
<circle cx="188.4" cy="66.9" r=".36"/>
<circle cx="215.9" cy="66.9" r=".36"/>
<circle cx="219.6" cy="61.4" r=".36"/>
<circle cx="219.6" cy="63.2" r=".36"/>
<circle cx="219.6" cy="66.9" r=".36"/>
<circle cx="225.1" cy="61.4" r=".36"/>
<circle cx="226.9" cy="77.9" r=".36"/>
<circle cx="230.5" cy="74.2" r=".36"/>
<circle cx="230.5" cy="61.4" r=".36"/>
<circle cx="230.5" cy="63.2" r=".36"/>
<circle cx="236.1" cy="63.2" r=".36"/>
<circle cx="256.2" cy="79.7" r=".36"/>
<circle cx="36.4" cy="94.3" r=".36"/>
<circle cx="41.8" cy="90.7" r=".36"/>
<circle cx="58.3" cy="98" r=".36"/>
<circle cx="85.8" cy="98" r=".36"/>
<circle cx="95" cy="88.8" r=".36"/>
<circle cx="95" cy="96.2" r=".36"/>
<circle cx="95" cy="90.7" r=".36"/>
<circle cx="95" cy="87" r=".36"/>
<circle cx="100.5" cy="94.3" r=".36"/>
<circle cx="100.5" cy="92.5" r=".36"/>
<circle cx="122.5" cy="87" r=".36"/>
<circle cx="142.6" cy="88.8" r=".36"/>
<circle cx="142.6" cy="99.8" r=".36"/>
<circle cx="151.8" cy="92.5" r=".36"/>
<circle cx="153.6" cy="88.8" r=".36"/>
<circle cx="153.6" cy="99.8" r=".36"/>
<circle cx="171.9" cy="90.7" r=".36"/>
<circle cx="179.3" cy="90.7" r=".36"/>
<circle cx="195.7" cy="92.5" r=".36"/>
<circle cx="204.9" cy="92.5" r=".36"/>
<circle cx="245.2" cy="87" r=".36"/>
<circle cx="267.2" cy="83.4" r=".36"/>
<circle cx="36.4" cy="109" r=".36"/>
<circle cx="36.4" cy="110.8" r=".36"/>
<circle cx="41.8" cy="107.2" r=".36"/>
<circle cx="58.3" cy="109" r=".36"/>
<circle cx="62" cy="103.5" r=".36"/>
<circle cx="71.2" cy="103.5" r=".36"/>
<circle cx="85.8" cy="105.3" r=".36"/>
<circle cx="87.7" cy="114.5" r=".36"/>
<circle cx="95" cy="101.7" r=".36"/>
<circle cx="98.7" cy="114.5" r=".36"/>
<circle cx="113.3" cy="101.7" r=".36"/>
<circle cx="113.3" cy="105.3" r=".36"/>
<circle cx="113.3" cy="120" r=".36"/>
<circle cx="124.3" cy="105.3" r=".36"/>
<circle cx="126.1" cy="116.3" r=".36"/>
<circle cx="137.1" cy="114.5" r=".36"/>
<circle cx="142.6" cy="114.5" r=".36"/>
<circle cx="142.6" cy="112.7" r=".36"/>
<circle cx="151.8" cy="103.5" r=".36"/>
<circle cx="153.6" cy="112.7" r=".36"/>
<circle cx="171.9" cy="101.7" r=".36"/>
<circle cx="171.9" cy="114.5" r=".36"/>
<circle cx="179.3" cy="101.7" r=".36"/>
<circle cx="179.3" cy="114.5" r=".36"/>
<circle cx="215.9" cy="105.3" r=".36"/>
<circle cx="221.4" cy="114.5" r=".36"/>
<circle cx="226.9" cy="105.3" r=".36"/>
<circle cx="232.4" cy="101.7" r=".36"/>
<circle cx="73" cy="136.5" r=".36"/>
<circle cx="84" cy="121.8" r=".36"/>
<circle cx="87.7" cy="121.8" r=".36"/>
<circle cx="98.7" cy="123.7" r=".36"/>
<circle cx="126.1" cy="121.8" r=".36"/>
<circle cx="126.1" cy="129.2" r=".36"/>
<circle cx="126.1" cy="136.5" r=".36"/>
<circle cx="137.1" cy="121.8" r=".36"/>
<circle cx="142.6" cy="125.5" r=".36"/>
<circle cx="151.8" cy="134.6" r=".36"/>
<circle cx="153.6" cy="125.5" r=".36"/>
<circle cx="171.9" cy="127.3" r=".36"/>
<circle cx="179.3" cy="127.3" r=".36"/>
<circle cx="182.9" cy="134.6" r=".36"/>
<circle cx="182.9" cy="127.3" r=".36"/>
<circle cx="193.9" cy="121.8" r=".36"/>
<circle cx="214.1" cy="138.3" r=".36"/>
<circle cx="217.7" cy="138.3" r=".36"/>
<circle cx="226.9" cy="138.3" r=".36"/>
<circle cx="226.9" cy="132.8" r=".36"/>
<circle cx="237.9" cy="132.8" r=".36"/>
<circle cx="142.6" cy="142" r=".36"/>
<circle cx="153.6" cy="142" r=".36"/>
<circle cx="171.9" cy="143.8" r=".36"/>
<circle cx="179.3" cy="143.8" r=".36"/>
<circle cx="206.7" cy="149.3" r=".36"/>
<circle cx="60.2" cy="178.6" r=".36"/>
<circle cx="85.8" cy="171.3" r=".36"/>
<circle cx="91.3" cy="171.3" r=".36"/>
<circle cx="96.8" cy="171.3" r=".36"/>
<circle cx="102.3" cy="171.3" r=".36"/>
<circle cx="107.8" cy="171.3" r=".36"/>
<circle cx="113.3" cy="171.3" r=".36"/>
<circle cx="122.5" cy="176.8" r=".36"/>
<circle cx="122.5" cy="171.3" r=".36"/>
<circle cx="139" cy="176.8" r=".36"/>
<circle cx="85.8" cy="182.3" r=".36"/>
<circle cx="91.3" cy="182.3" r=".36"/>
<circle cx="96.8" cy="182.3" r=".36"/>
<circle cx="102.3" cy="182.3" r=".36"/>
<circle cx="107.8" cy="182.3" r=".36"/>
<circle cx="113.3" cy="182.3" r=".36"/>
<circle cx="122.5" cy="182.3" r=".36"/>
</g>
<g font-size="2.9">
<text x="28" y="13.3">1</text>
<text x="62.2" y="13.3">2</text>
<text x="96.5" y="13.3">3</text>
<text x="130.7" y="13.3">4</text>
<text x="165" y="13.3">5</text>
<text x="199.2" y="13.3">6</text>
<text x="233.4" y="13.3">7</text>
<text x="267.7" y="13.3">8</text>
<text x="9.4" y="32.9">A</text>
<text x="286" y="32.9">A</text>
<text x="9.4" y="69.3">B</text>
<text x="286" y="69.3">B</text>
<text x="9.3" y="105.8">C</text>
<text x="285.9" y="105.8">C</text>
<text x="9.3" y="142.3">D</text>
<text x="285.9" y="142.3">D</text>
<text x="9.4" y="178.7">E</text>
<text x="286" y="178.7">E</text>
<text x="28" y="198.3">1</text>
<text x="62.2" y="198.3">2</text>
<text x="96.5" y="198.3">3</text>
<text x="130.7" y="198.3">4</text>
<text x="165" y="198.3">5</text>
<text x="199.2" y="198.3">6</text>
<text x="233.4" y="198.3">7</text>
<text x="267.7" y="198.3">8</text>
</g>
<text font-size="2.5" x="258" y="184.1">DANNYSOUND</text>
<g font-size="2">
<text x="162.8" y="35.4">D103 D101</text>
<text x="162.2" y="44.7">D104 D102</text>
<text x="165.5" y="47.5">R112</text>
<text x="64.8" y="53.1">V+</text>
<text x="164.7" y="53.8">C106</text>
<text x="165.5" y="50.9">150k</text>
<text x="216.8" y="51.7">JP4</text>
<text x="222.3" y="51.7">JP5</text>
<text x="227.8" y="51.7">JP6</text>
<text x="233.3" y="51.7">JP7</text>
<text x="240.6" y="51.3">V+</text>
<text x="62.9" y="59.7" transform="rotate(-90 62.9 59.7)">10k</text>
<text x="71.8" y="58.4">150k</text>
<text x="165" y="59.3">100p</text>
<text x="243.8" y="60">GND</text>
<text x="71.5" y="61.9">R310</text>
<text x="114.5" y="63">D201</text>
<text x="156.9" y="62.4" transform="rotate(-90 156.9 62.4)">C105</text>
<text x="160.6" y="62.4" transform="rotate(-90 160.6 62.4)">10u</text>
<text x="170.1" y="62.7">TL07</text>
<text x="174.2" y="62.7">2P</text>
<text x="184.8" y="64.6">IC101A</text>
<text x="240.6" y="63.2">V-</text>
<text x="59.3" y="71.3">TIMBRE_IN 180k</text>
<text x="61.4" y="68.3" transform="rotate(-90 61.4 68.3)">TIMBRE_POT</text>
<text x="64.3" y="67.3">GND</text>
<text x="92" y="69.4">100k</text>
<text x="114.2" y="69.4">R219</text>
<text x="134.4" y="68.2">JP8</text>
<text x="139.9" y="68.2">JP9</text>
<text x="170.1" y="68.6">IC102A</text>
<text x="184.8" y="70.5">TL07</text>
<text x="188.8" y="70.5">2P</text>
<text x="69.6" y="74.7">R308</text>
<text x="82.5" y="72.5" transform="rotate(-90 82.5 72.5)">10k</text>
<text x="84.1" y="75.6" transform="rotate(-90 84.1 75.6)">RE_CV</text>
<text x="91.6" y="72.9">R223</text>
<text x="93.2" y="75.5">TL074P</text>
<text x="101.1" y="76.8">100k</text>
<text x="114.2" y="72.9">150k</text>
<text x="118.8" y="77.3">TL074P</text>
<text x="159.9" y="73.3" transform="rotate(-90 159.9 73.3)">R105</text>
<text x="163.3" y="73.3" transform="rotate(-90 163.3 73.3)">2k2</text>
<text x="180.2" y="76.6">27k</text>
<text x="180.2" y="73.1">R104</text>
<text x="230.6" y="73.6">SINEOUT</text>
<text x="250.7" y="77.4">IC201A</text>
<text x="66.1" y="80.1">GND</text>
<text x="84.1" y="79.9" transform="rotate(-90 84.1 79.9)">TIMB</text>
<text x="86.3" y="83.8">GND</text>
<text x="93.2" y="81.4">IC202A</text>
<text x="100.8" y="80.2">R224</text>
<text x="118.8" y="83.3">IC202B</text>
<text x="128.3" y="82.1">R220</text>
<text x="129.6" y="78.6">39k</text>
<text x="159.6" y="78.3">GND</text>
<text x="176.3" y="80.6" transform="rotate(-90 176.3 80.6)">R103</text>
<text x="179.8" y="80.6" transform="rotate(-90 179.8 80.6)">15k</text>
<text x="203.6" y="80.6">V+</text>
<text x="250.7" y="83.3">TL072P</text>
<text x="259" y="82.1">1k</text>
<text x="259" y="78.6">R307</text>
<text x="268" y="78.6">OUT</text>
<text x="31.8" y="89.6">OSC2</text>
<text x="51" y="88.8">TL072P</text>
<text x="51" y="86.6">IC301B</text>
<text x="92.2" y="84.7">JP1</text>
<text x="97.7" y="84.7">JP2</text>
<text x="110.1" y="85.6">GND</text>
<text x="137.5" y="89.8" transform="rotate(-90 137.5 89.8)">20k</text>
<text x="139.1" y="89.8" transform="rotate(-90 139.1 89.8)">RANGE</text>
<text x="143.5" y="87.8">R108</text>
<text x="144.5" y="85.2">N$6</text>
<text x="159.1" y="86.5">TL072P</text>
<text x="165.5" y="89.6">R106</text>
<text x="172.8" y="89.6">R107</text>
<text x="176.1" y="85.6">GND</text>
<text x="236.5" y="87.9">V+</text>
<text x="248" y="89.4">68k</text>
<text x="248" y="85.9">R202</text>
<text x="265.8" y="87.5">GND</text>
<text x="40.8" y="94.1" transform="rotate(-90 40.8 94.1)">1M</text>
<text x="44.2" y="95.9" transform="rotate(-90 44.2 95.9)">R309</text>
<text x="75.7" y="93.7">IN_LEVEL</text>
<text x="108.6" y="90.8" transform="rotate(-90 108.6 90.8)">10k</text>
<text x="112" y="92.2" transform="rotate(-90 112 92.2)">R218</text>
<text x="121.4" y="90.8" transform="rotate(-90 121.4 90.8)">47k</text>
<text x="124.8" y="92.2" transform="rotate(-90 124.8 92.2)">R217</text>
<text x="143.5" y="91.2">10k</text>
<text x="159.1" y="94.3">IC101B</text>
<text x="165.5" y="93.1">150k</text>
<text x="172.8" y="93.1">100k</text>
<text x="183.4" y="93.8">BLEND_LED</text>
<text x="201.8" y="92.1" transform="rotate(-90 201.8 92.1)">BLEND_LED</text>
<text x="209.9" y="90.2" transform="rotate(-90 209.9 90.2)">LDR201</text>
<text x="219.6" y="90.2" transform="rotate(-90 219.6 90.2)">VTL5C3</text>
<text x="224.5" y="90.2" transform="rotate(-90 224.5 90.2)">VTL5C3</text>
<text x="234.1" y="90.2" transform="rotate(-90 234.1 90.2)">LDR202</text>
<text x="244.1" y="94.8" transform="rotate(-90 244.1 94.8)">22K</text>
<text x="247.6" y="95.9" transform="rotate(-90 247.6 95.9)">R210</text>
<text x="115.1" y="101.7">SINEOUT</text>
<text x="121.6" y="98">V-</text>
<text x="132.1" y="96.6">GND</text>
<text x="143.5" y="98.8">R109</text>
<text x="159.1" y="97.5">TL072P</text>
<text x="165.5" y="100.6">R111</text>
<text x="172.8" y="100.6">R110</text>
<text x="210.4" y="98">bc547</text>
<text x="210.4" y="96.2">Q201</text>
<text x="227.5" y="98">bc547</text>
<text x="228" y="96.2">Q202</text>
<text x="31.8" y="106.1">OSC1</text>
<text x="35" y="102.1">GND</text>
<text x="40.5" y="102.1">GND</text>
<text x="54" y="104.4" transform="rotate(-90 54 104.4)">MIX</text>
<text x="55.6" y="104.4" transform="rotate(-90 55.6 104.4)">10k</text>
<text x="64.1" y="105.9">R227</text>
<text x="64.5" y="102.4">100k</text>
<text x="77.3" y="102">100k</text>
<text x="91.3" y="103.5">BLEND_LED</text>
<text x="115.4" y="107.7">R216</text>
<text x="116.8" y="104.2">68k</text>
<text x="125.2" y="107.7">3k3</text>
<text x="125.2" y="104.3">R221</text>
<text x="143.5" y="102.2">49.9k</text>
<text x="159.1" y="105.2">IC102B</text>
<text x="165.5" y="104.1">150k</text>
<text x="172.8" y="104.1">43.2k</text>
<text x="207.5" y="106.9" transform="rotate(-90 207.5 106.9)">R209</text>
<text x="211" y="104.5" transform="rotate(-90 211 104.5)">1k</text>
<text x="218.6" y="104.2">220r</text>
<text x="218.6" y="107.7">R208</text>
<text x="243.8" y="102.1">GND</text>
<text x="40.8" y="110.6" transform="rotate(-90 40.8 110.6)">1M</text>
<text x="44.2" y="112.2" transform="rotate(-90 44.2 112.2)">R311</text>
<text x="70.4" y="111.3">GND</text>
<text x="76.7" y="110.3">TL072P</text>
<text x="76.7" y="112.6">IC203A</text>
<text x="90.4" y="113.4">R225</text>
<text x="112.2" y="113.8" transform="rotate(-90 112.2 113.8)">820k</text>
<text x="117" y="112.8">Q203</text>
<text x="130.3" y="109.5">GND</text>
<text x="133.5" y="112.2">IC202C</text>
<text x="143.5" y="111.6">R117</text>
<text x="159.1" y="110.3">TL072P</text>
<text x="165.5" y="113.4">R114</text>
<text x="172.8" y="113.4">R113</text>
<text x="206" y="113.1">GND</text>
<text x="214.8" y="112.4" transform="rotate(-90 214.8 112.4)">R212</text>
<text x="218.3" y="111" transform="rotate(-90 218.3 111)">4k7</text>
<text x="225.8" y="112.2" transform="rotate(-90 225.8 112.2)">R211</text>
<text x="229.3" y="111" transform="rotate(-90 229.3 111)">4k7</text>
<text x="229.8" y="113.1">GND</text>
<text x="231.3" y="108.1" transform="rotate(-90 231.3 108.1)">1k</text>
<text x="234.8" y="108.1" transform="rotate(-90 234.8 108.1)">R207</text>
<text x="236.8" y="108.1" transform="rotate(-90 236.8 108.1)">4k7</text>
<text x="240.3" y="108.1" transform="rotate(-90 240.3 108.1)">R203</text>
<text x="35" y="118.6">GND</text>
<text x="40.5" y="118.6">GND</text>
<text x="51" y="116.3">TL072P</text>
<text x="51" y="114">IC301A</text>
<text x="68.4" y="115.4">V+</text>
<text x="90.4" y="116.9">130k</text>
<text x="115.7" y="114.2" transform="rotate(-90 115.7 114.2)">R215</text>
<text x="117" y="114.5">2N3819</text>
<text x="133.5" y="118.2">TL07</text>
<text x="137.5" y="118.2">4P</text>
<text x="143.5" y="115">91k</text>
<text x="159.1" y="118.1">IC103B</text>
<text x="165.5" y="116.9">150k</text>
<text x="172.8" y="116.9">18k</text>
<text x="220.6" y="118.2">V-</text>
<text x="65" y="124.6" transform="rotate(-90 65 124.6)">SYM</text>
<text x="66.6" y="124.6" transform="rotate(-90 66.6 124.6)">10k</text>
<text x="78.8" y="124.2">R304</text>
<text x="79.2" y="120.7">150k</text>
<text x="95" y="121.3">TL07</text>
<text x="99.1" y="121.3">4P</text>
<text x="103" y="122.6">910k</text>
<text x="130.1" y="124.2">R222</text>
<text x="131.5" y="120.7">68k</text>
<text x="143.5" y="124.4">R116</text>
<text x="159.1" y="123.1">TL072P</text>
<text x="183.8" y="124.2">49k9</text>
<text x="183.8" y="120.7">R122</text>
<text x="192.8" y="120.9" transform="rotate(-90 192.8 120.9)">R121</text>
<text x="196.3" y="120.9" transform="rotate(-90 196.3 120.9)">49k9</text>
<text x="68" y="129.6">GND</text>
<text x="68.4" y="131.7">SYM_IN</text>
<text x="77.6" y="131.7">R303</text>
<text x="86.6" y="131.9" transform="rotate(-90 86.6 131.9)">R226</text>
<text x="90" y="131.9" transform="rotate(-90 90 131.9)">10k</text>
<text x="95" y="127.2">IC20</text>
<text x="98.8" y="127.2">2D</text>
<text x="102.6" y="126">R214</text>
<text x="107" y="128.1">GND</text>
<text x="115.1" y="131">2N3819</text>
<text x="115.1" y="129.2">Q204</text>
<text x="134.6" y="130.7">C202</text>
<text x="143.5" y="127.9">30k</text>
<text x="159.1" y="130.9">IC103A</text>
<text x="165.5" y="129.7">150k</text>
<text x="165.5" y="126.2">R115</text>
<text x="172.8" y="129.7">68k</text>
<text x="172.8" y="126.2">R118</text>
<text x="190.3" y="126.8">TL07</text>
<text x="194.3" y="126.8">2P</text>
<text x="202.2" y="128.2">V+</text>
<text x="217" y="128.6">V-</text>
<text x="228.7" y="129.1">N$27</text>
<text x="231.5" y="131.7">R205</text>
<text x="77.6" y="135.2">100k</text>
<text x="86.3" y="136.9">GND</text>
<text x="100.5" y="136.5">Q301</text>
<text x="108.6" y="134.8" transform="rotate(-90 108.6 134.8)">2k2</text>
<text x="112" y="136.2" transform="rotate(-90 112 136.2)">R306</text>
<text x="125" y="133" transform="rotate(-90 125 133)">33k</text>
<text x="128.5" y="134.3" transform="rotate(-90 128.5 134.3)">R213</text>
<text x="134.6" y="132.5">470p</text>
<text x="190.3" y="132.7">IC104B</text>
<text x="198.8" y="137.4" transform="rotate(-90 198.8 137.4)">BLEND</text>
<text x="200.3" y="137.4" transform="rotate(-90 200.3 137.4)">10k</text>
<text x="207.7" y="137">150k</text>
<text x="207.7" y="133.6">R302</text>
<text x="216.6" y="135.8" transform="rotate(-90 216.6 135.8)">300k</text>
<text x="220.1" y="136.2" transform="rotate(-90 220.1 136.2)">R201</text>
<text x="231.5" y="135.2">100k</text>
<text x="232.4" y="137.8">TL072P</text>
<text x="71.6" y="140.6">GND</text>
<text x="100.5" y="138.3">2N3906</text>
<text x="101.1" y="140.9">100k</text>
<text x="124.8" y="140.6">GND</text>
<text x="143.5" y="140.9">R120</text>
<text x="159.1" y="139.6">TL072P</text>
<text x="165.5" y="142.7">R124</text>
<text x="172.8" y="142.7">R119</text>
<text x="181.8" y="141.1" transform="rotate(-90 181.8 141.1)">R125</text>
<text x="185.3" y="141.1" transform="rotate(-90 185.3 141.1)">4k7</text>
<text x="201.7" y="142.4">GND</text>
<text x="232.4" y="143.7">IC201B</text>
<text x="100.8" y="144.3">R305</text>
<text x="143.5" y="144.4">68k</text>
<text x="159.1" y="147.4">IC104A</text>
<text x="165.5" y="146.2">150k</text>
<text x="172.8" y="146.2">33k</text>
<text x="181.5" y="146.1">GND</text>
<text x="196.7" y="144.6">BLEND_IN</text>
<text x="207.7" y="148">100k</text>
<text x="207.7" y="144.6">R301</text>
<text x="216.7" y="148.4" transform="rotate(-90 216.7 148.4)">R204</text>
<text x="220.1" y="148.4" transform="rotate(-90 220.1 148.4)">10k</text>
<text x="224" y="145.8" transform="rotate(-90 224 145.8)">10k</text>
<text x="227.4" y="147.2" transform="rotate(-90 227.4 147.2)">R206</text>
<text x="108.7" y="154.8">V-</text>
<text x="112.2" y="150.8" transform="rotate(-90 112.2 150.8)">SYM_LED</text>
<text x="113.8" y="150.8" transform="rotate(-90 113.8 150.8)">LED</text>
<text x="158.2" y="153.5">240k</text>
<text x="158.2" y="150.1">R123</text>
<text x="205.4" y="153.4">GND</text>
<text x="216.4" y="153.4">GND</text>
<text x="223.7" y="153.4">GND</text>
<text x="112.4" y="168.5">V+</text>
<text x="123.3" y="172.8">C102</text>
<text x="130.1" y="173.7">R101</text>
<text x="131.8" y="170.2">10r</text>
<text x="67.5" y="174.5">IC203B</text>
<text x="117.8" y="179.4" transform="rotate(-90 117.8 179.4)">GND</text>
<text x="123.3" y="176.4">10u</text>
<text x="123.3" y="178.3">C101</text>
<text x="58.8" y="182.7">GND</text>
<text x="67.5" y="180.4">TL072P</text>
<text x="85.6" y="181.2" transform="rotate(-90 85.6 181.2)">C103</text>
<text x="87.4" y="181.2" transform="rotate(-90 87.4 181.2)">100n</text>
<text x="91" y="181.2" transform="rotate(-90 91 181.2)">C201</text>
<text x="92.9" y="181.2" transform="rotate(-90 92.9 181.2)">100n</text>
<text x="96.5" y="181.2" transform="rotate(-90 96.5 181.2)">C203</text>
<text x="98.4" y="181.2" transform="rotate(-90 98.4 181.2)">100n</text>
<text x="102" y="181.2" transform="rotate(-90 102 181.2)">C108</text>
<text x="103.9" y="181.2" transform="rotate(-90 103.9 181.2)">100n</text>
<text x="107.5" y="181.2" transform="rotate(-90 107.5 181.2)">C107</text>
<text x="109.4" y="181.2" transform="rotate(-90 109.4 181.2)">100n</text>
<text x="112.4" y="185.9">V-</text>
<text x="113" y="181.2" transform="rotate(-90 113 181.2)">C104</text>
<text x="114.9" y="181.2" transform="rotate(-90 114.9 181.2)">100n</text>
<text x="123.3" y="181.9">10u</text>
<text x="130.1" y="184.6">R102</text>
<text x="131.8" y="181.2">10r</text>
<text x="144.1" y="184">JP3</text>
</g>
<g font-size="1.7">
<text x="218.8" y="53.8">1</text>
<text x="224.3" y="53.8">1</text>
<text x="229.8" y="53.8">1</text>
<text x="235.3" y="53.8">1</text>
<text x="218.8" y="55.6">2</text>
<text x="218.8" y="57.4">3</text>
<text x="218.8" y="59.3">4</text>
<text x="224.3" y="55.6">2</text>
<text x="224.3" y="57.4">3</text>
<text x="224.3" y="59.3">4</text>
<text x="229.8" y="55.6">2</text>
<text x="229.8" y="57.4">3</text>
<text x="229.8" y="59.3">4</text>
<text x="235.3" y="55.6">2</text>
<text x="235.3" y="57.4">3</text>
<text x="235.3" y="59.3">4</text>
<text x="163.5" y="62.9">2</text>
<text x="172.2" y="64.8">1</text>
<text x="178.1" y="64.8">3</text>
<text x="218.8" y="61.1">5</text>
<text x="218.8" y="62.9">6</text>
<text x="224.3" y="61.1">5</text>
<text x="224.3" y="62.9">6</text>
<text x="229.8" y="61.1">5</text>
<text x="229.8" y="62.9">6</text>
<text x="235.3" y="61.1">5</text>
<text x="235.3" y="62.9">6</text>
<text x="136.4" y="70.3">1</text>
<text x="141.9" y="70.3">1</text>
<text x="163.5" y="66.6">3</text>
<text x="178.1" y="68.4">2</text>
<text x="186.8" y="66.6">1</text>
<text x="88.4" y="75.8">2</text>
<text x="97.1" y="77.6">1</text>
<text x="112.2" y="77.6">6</text>
<text x="136.4" y="72.1">2</text>
<text x="141.9" y="72.1">2</text>
<text x="245.9" y="77.6">3</text>
<text x="88.4" y="79.4">3</text>
<text x="112.2" y="81.3">5</text>
<text x="120.9" y="79.4">7</text>
<text x="212" y="81.3" transform="rotate(-90 212 81.3)">3</text>
<text x="215.6" y="81.3" transform="rotate(-90 215.6 81.3)">4</text>
<text x="226.6" y="81.3" transform="rotate(-90 226.6 81.3)">4</text>
<text x="230.3" y="81.3" transform="rotate(-90 230.3 81.3)">3</text>
<text x="245.9" y="81.3">2</text>
<text x="254.6" y="79.4">1</text>
<text x="94.3" y="86.8">1</text>
<text x="94.3" y="88.6">2</text>
<text x="99.8" y="86.8">1</text>
<text x="99.8" y="88.6">2</text>
<text x="130.3" y="86.8">S</text>
<text x="133.2" y="84.9" transform="rotate(-90 133.2 84.9)">E</text>
<text x="154.3" y="88.6">6</text>
<text x="48.1" y="94.1">6</text>
<text x="48.1" y="90.4">5</text>
<text x="56.8" y="92.3">7</text>
<text x="78.2" y="95.9" transform="rotate(-90 78.2 95.9)">S</text>
<text x="94.3" y="90.4">3</text>
<text x="94.3" y="92.3">4</text>
<text x="94.3" y="94.1">5</text>
<text x="94.3" y="95.9">6</text>
<text x="99.8" y="90.4">3</text>
<text x="99.8" y="92.3">4</text>
<text x="99.8" y="94.1">5</text>
<text x="99.8" y="95.9">6</text>
<text x="133.2" y="90.1" transform="rotate(-90 133.2 90.1)">A</text>
<text x="154.3" y="92.3">5</text>
<text x="163" y="90.4">7</text>
<text x="212" y="91.8" transform="rotate(-90 212 91.8)">2</text>
<text x="215.6" y="91.8" transform="rotate(-90 215.6 91.8)">1</text>
<text x="226.6" y="91.8" transform="rotate(-90 226.6 91.8)">1</text>
<text x="230.3" y="91.8" transform="rotate(-90 230.3 91.8)">2</text>
<text x="75.4" y="97.7">E</text>
<text x="80.6" y="97.7">A</text>
<text x="154.3" y="99.6">6</text>
<text x="163" y="101.4">7</text>
<text x="48.1" y="106.9">3</text>
<text x="73.7" y="103.2">2</text>
<text x="73.7" y="106.9">3</text>
<text x="82.4" y="105.1">1</text>
<text x="154.3" y="103.2">5</text>
<text x="48.1" y="110.6">2</text>
<text x="56.8" y="108.7">1</text>
<text x="126" y="112.4">10</text>
<text x="154.3" y="112.4">6</text>
<text x="120.6" y="117.7">D</text>
<text x="126.8" y="116.1">9</text>
<text x="135.5" y="114.2">8</text>
<text x="154.3" y="116.1">5</text>
<text x="163" y="114.2">7</text>
<text x="87.5" y="121.6">13</text>
<text x="87.5" y="125.2">12</text>
<text x="97.1" y="123.4">14</text>
<text x="115.6" y="121.4">G</text>
<text x="120.6" y="121.4">S</text>
<text x="154.3" y="125.2">2</text>
<text x="154.3" y="128.9">3</text>
<text x="163" y="127.1">1</text>
<text x="183.6" y="127.1">6</text>
<text x="183.6" y="130.7">5</text>
<text x="192.3" y="128.9">7</text>
<text x="115.6" y="137.9">G</text>
<text x="120.6" y="134.2">D</text>
<text x="120.6" y="137.9">S</text>
<text x="154.3" y="141.7">2</text>
<text x="163" y="143.5">1</text>
<text x="227.6" y="138.1">6</text>
<text x="227.6" y="141.7">5</text>
<text x="236.3" y="139.9">7</text>
<text x="154.3" y="145.4">3</text>
<text x="81.9" y="173.3" transform="rotate(-90 81.9 173.3)">4</text>
<text x="137.4" y="172.9">10</text>
<text x="144.3" y="172.9">9</text>
<text x="60.9" y="178.4">6</text>
<text x="60.9" y="174.7">5</text>
<text x="69.6" y="176.5">7</text>
<text x="138.2" y="178.4">4</text>
<text x="138.2" y="176.5">6</text>
<text x="138.2" y="174.7">8</text>
<text x="144.3" y="178.4">3</text>
<text x="144.3" y="176.5">5</text>
<text x="144.3" y="174.7">7</text>
<text x="81.9" y="181.9" transform="rotate(-90 81.9 181.9)">11</text>
<text x="138.2" y="180.2">2</text>
<text x="144.3" y="180.2">1</text>
</g>
<g font-size="1.4">
<text x="156.2" y="64.5">+</text>
<text x="122" y="172.8" transform="rotate(-90 122 172.8)">+</text>
<text x="122" y="178.3" transform="rotate(-90 122 178.3)">+</text>
</g>
</svg>
